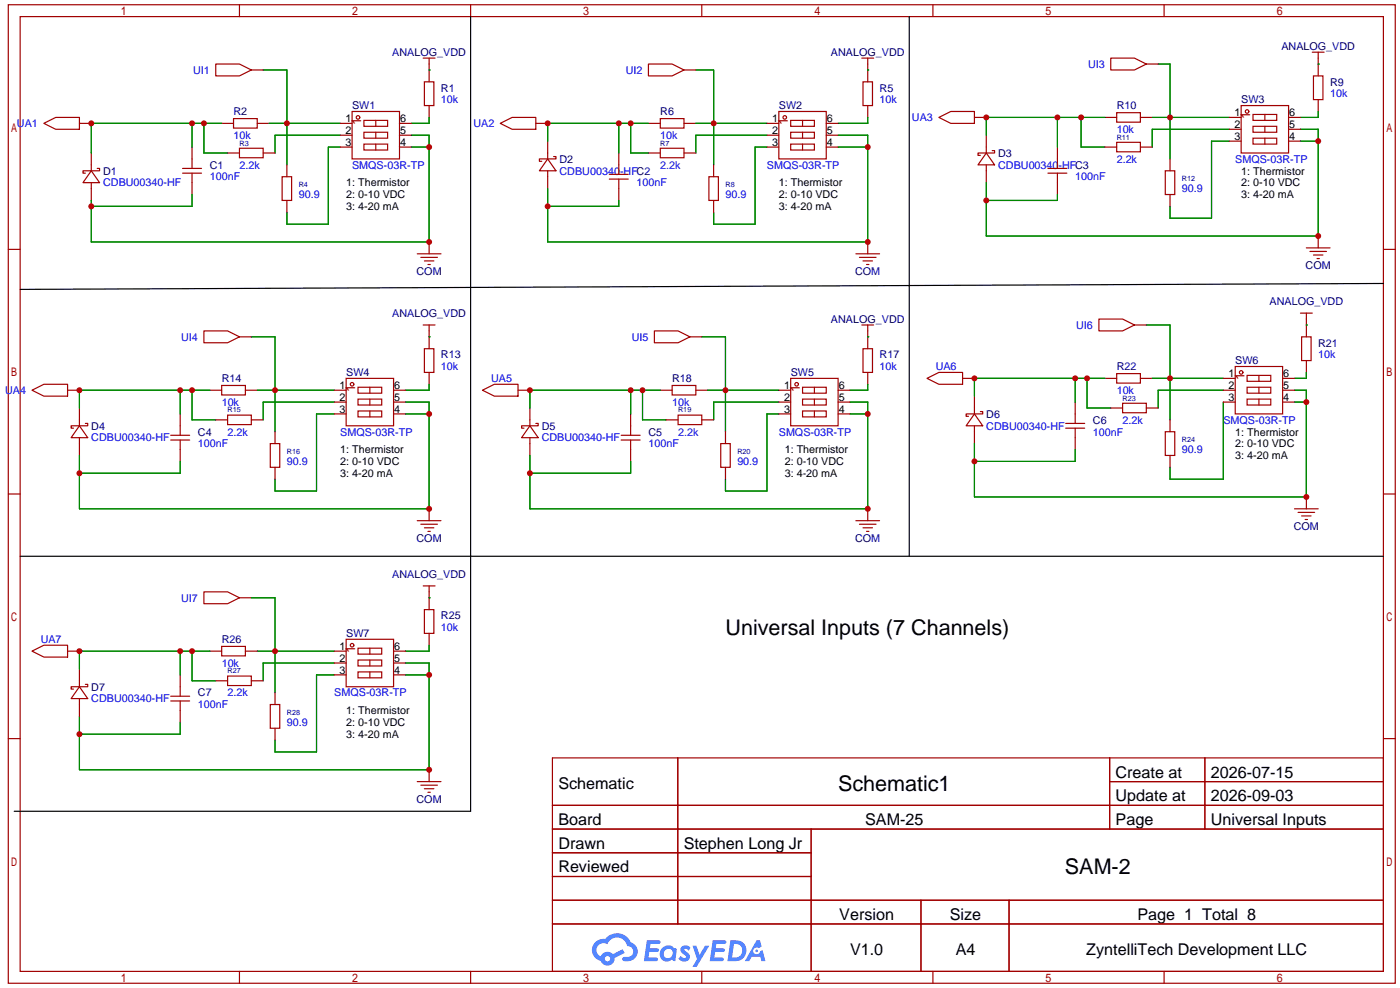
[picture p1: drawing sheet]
<svg xmlns="http://www.w3.org/2000/svg" width="300mm" height="212mm" viewBox="0 0 300 212" stroke-linecap="round" stroke-linejoin="round" font-family="sans-serif">
<g fill="none" stroke="#a10000" stroke-width=".25">
<path d="M1.8 1h297.2v209.6h-297.2zM4.3 3.6h292.1v204.4h-292.1zM51.3 1v2.6M100.8 1v2.6M150.4 1v2.6M199.9 1v2.6M249.4 1v2.6M1.8 53.4h2.5M296.4 53.4h2.6M1.8 105.8h2.5M296.4 105.8h2.6M1.8 158.2h2.5"/>
<path d="M296.4 158.2h2.6M118.4 162.3h178v45.7h-178zM118.4 172.5h178M118.4 177.5h178M145.2 162.3v35.6M173.8 177.5v30.5M237.8 162.3v15.2M237.8 167.4h58.6M258.2 162.3v15.2M118.4 182.6h55.4M118.4 192.8h178M118.4 187.7h55.4"/>
<path d="M118.4 197.9h178M197.3 192.8v15.2M216.2 192.8v15.2M51.3 208v2.6M100.8 208v2.6M150.4 208v2.6M199.9 208v2.6M249.4 208v2.6"/>
</g>
<g fill="#5487ff">
<path d="M146.1 202.7a1.3 1.3 0 0 1 1.8 .3l-.4 .6a.54 .54 0 0 0-.9-.2l.2 .2a1.28 1.28 0 0 1 .7 2 1.53 1.53 0 0 1-2.2-.3l.6-.6 .8 .5a.31 .31 0 0 0 .3-.3 .31 .31 0 0 0-.3-.4 1.12 1.12 0 0 1-.6-1.8z"/>
<path d="M148.4 202.5h.8l.7 2 1.2-2h.9l-2.7 4.6h-.9l1-1.7z"/>
<path d="M138.6 201.4h1.6a1.31 1.31 0 0 1 1.3 .2 .4 .4 0 0 1-.4 .5l-1.7 .1-.2 .9h1.7a.4 .4 0 0 1 .3 .4 .4 .4 0 0 1-.4 .4h-1.7l-.1 1.2h1.3a.46 .46 0 0 1 .5 0 .46 .46 0 0 1 .1 .5l-.3 .2h-2.6z"/>
<path d="M152.7 201.4h1.6a1.32 1.32 0 0 1 1.3 .2 .39 .39 0 0 1-.4 .5l-1.7 .1-.1 .9h1.6a.4 .4 0 0 1 .3 .4 .4 .4 0 0 1-.4 .4h-1.7l-.1 1.2h1.3a.46 .46 0 0 1 .5 0 .46 .46 0 0 1 .2 .5l-.4 .2h-2.6z"/>
<path d="M162.1 201.4h.7l.4 1.3-.7 .4a.75 .75 0 0 0-1.1 .3 .75 .75 0 0 0 .5 1 .75 .75 0 0 0 1-.7l.5-.2 .6 2.3h-.8l-.3-.9h-1.8l-.6 .9h-.9z"/>
<path d="M156.5 201.4l-.6 4.4h1.4a2.27 2.27 0 0 0 2.6-2.2 2.27 2.27 0 0 0-2.7-2.2zM157.3 202.1a1.5 1.5 0 0 1 1.8 1.6 1.5 1.5 0 0 1-2 1.4h-.2z"/>
<path d="M141.9 203a1.6 1.6 0 0 0-.3 2.3 1.6 1.6 0 0 0 2.3 .2l.8 .3 .3-2.4-.2-.3-.4-.1a1.58 1.58 0 0 0-2.5 0zM142.5 203.5a.98 .98 0 0 1 1.6 .4 .98 .98 0 0 1-1 1.3 .94 .94 0 0 1-.9-.7 .94 .94 0 0 1 .3-1z"/>
<path d="M127.6 201.8a2.37 2.37 0 0 0 1.1 4 1.54 1.54 0 0 0 1.8 1 1.54 1.54 0 0 0 1.2-1.6l2.2-1.1-.5-.8-2.1 1a1.57 1.57 0 0 0-2.6 .5 1.5 1.5 0 0 1-.7-2.1 1.5 1.5 0 0 1 2.1-.5 2.23 2.23 0 0 1 2.3-1.4 2.23 2.23 0 0 1 2 1.8 1.16 1.16 0 0 1 1.3 1.1 1.16 1.16 0 0 1-1.1 1.2h-.7a.47 .47 0 0 0-.6 .4 .47 .47 0 0 0 .5 .5 2.17 2.17 0 0 0 2.5-.9 2.17 2.17 0 0 0-.4-2.7l-.8-.4a3.2 3.2 0 0 0-5.4-.7l-1.1 .1zM129.6 205.3a.6 .6 0 0 1 1.2 0 .6 .6 0 0 1-1.2 0z"/>
<circle cx="162.1" cy="203.6" r=".28"/>
</g>
<g fill="none" stroke="#a10000" stroke-width=".25">
<path d="M46.2 13.7h5.1l2.5 1.3-2.5 1.3h-5.1zM53.8 15h2.6M90.7 12.4h2.5M90.9 17.5h2.1v5.1h-2.1zM91.9 12.4v5.1M138.9 13.7h5.1l2.6 1.3-2.6 1.3h-5.1zM146.6 15h2.5M184.7 12.4h2.5M184.9 17.5h2v5.1h-2zM185.9 12.4v5.1M238 12.4h5.1l2.5 1.3-2.5 1.3h-5.1zM245.6 13.7h2.6"/>
<path d="M281.2 11.2h2.5M281.4 16.3h2.1v5h-2.1zM282.4 11.2v5.1M9.4 26.4l2.5-1.3h5.1v2.6h-5.1zM17 26.4h2.6M19.6 36.6l1.7 2.5h-3.5zM19.6 32.8v3.8M19.6 39.1v3.8M20.8 36.1h.5v.5h-3.5v.5h.5M39.1 37.1h4.1M39.1 36.1h4.1M41.1 31.5v4.6"/>
<path d="M41.1 37.1v4.6M47.5 26.4h2.5M48.8 32.8h2.5M50 25.4h5.1v2h-5.1zM51.3 31.8h5.1v2h-5.1zM55.1 26.4h2.6M56.4 32.8h2.5M60.5 37.8h2v5.1h-2zM61.5 35.3v2.5M72.9 26.4h2.5M72.9 29h2.5M72.9 31.5h2.5"/>
<path d="M75.4 23.9h10.2v10.1h-10.2zM78 25.8h5.1v1.3h-5.1zM78 30.9h5.1v1.2h-5.1zM78 28.3h5.1v1.3h-5.1zM80.5 25.8v1.3M80.5 28.3v1.3M80.5 30.9v1.2M85.6 26.4h2.5M85.6 29h2.5M85.6 31.5h2.5M91.9 22.6v2.5M107.2 26.4l2.5-1.3h5.1v2.6h-5.1z"/>
<path d="M114.8 26.4h2.5M117.3 34l1.8 2.6h-3.5zM117.3 30.2v3.8M117.3 36.6v3.8M118.6 33.5h.5v.5h-3.5v.5h.5M130.6 38.4h4M130.6 37.3h4M132.6 32.8v4.5M132.6 38.4v4.5M138.9 26.4h2.6M138.9 32.8h2.6M141.5 25.4h5.1v2h-5.1z"/>
<path d="M141.5 31.8h5.1v2h-5.1zM146.6 26.4h2.5M146.6 32.8h2.5M151.9 37.8h2v5.1h-2zM152.9 35.3v2.5M164.3 26.4h2.6M164.3 29h2.6M164.3 31.5h2.6M166.9 23.9h10.1v10.1h-10.1zM169.4 25.8h5.1v1.3h-5.1zM169.4 30.9h5.1v1.2h-5.1zM169.4 28.3h5.1v1.3h-5.1z"/>
<path d="M172 25.8v1.3M172 28.3v1.3M172 30.9v1.2M177 26.4h2.6M177 29h2.6M177 31.5h2.6M185.9 22.6v2.5M201.2 25.1l2.5-1.2h5.1v2.5h-5.1zM208.8 25.1h2.5M211.3 32.8l1.8 2.5h-3.6zM211.3 29v3.8M211.3 35.3v3.8"/>
<path d="M212.6 32.3h.5v.5h-3.6v.5h.6M224.5 37.1h4.1M224.5 36.1h4.1M226.6 31.5v4.6M226.6 37.1v4.6M236.7 25.1h2.6M236.7 31.5h2.6M239.3 24.1h5v2.1h-5zM239.3 30.5h5v2h-5zM244.3 25.1h2.6M244.3 31.5h2.6M249.7 36.6h2v5.1h-2z"/>
<path d="M250.7 34v2.6M263.4 25.1h2.5M263.4 27.7h2.5M263.4 30.2h2.5M265.9 22.6h10.2v10.2h-10.2zM268.5 24.5h5.1v1.3h-5.1zM268.5 29.6h5.1v1.3h-5.1zM268.5 27.1h5.1v1.2h-5.1zM271 24.5v1.3M271 27.1v1.2M271 29.6v1.3M276.1 25.1h2.5"/>
<path d="M276.1 27.7h2.5M276.1 30.2h2.5M282.4 21.3v2.6M61.5 42.9v2.6M89.4 54.4h5.1M90.2 55.1h3.5M90.9 55.9h2.1M91.7 56.6h.5M91.9 51.8v2.6M152.9 42.9v2.6M183.4 54.4h5.1M184.1 55.1h3.6"/>
<path d="M184.9 55.9h2M185.7 56.6h.5M185.9 51.8v2.6M250.7 41.7v2.5M279.9 53.1h5.1M280.7 53.8h3.5M281.4 54.6h2.1M282.2 55.4h.5M282.4 50.5v2.6M43.7 70.9h5.1l2.5 1.2-2.5 1.3h-5.1zM51.3 72.1h2.5M90.7 69.6h2.5"/>
<path d="M90.9 74.7h2.1v5.1h-2.1zM91.9 69.6v5.1M91.9 79.8v2.5M140.2 70.9h5.1l2.5 1.2-2.5 1.3h-5.1zM147.8 72.1h2.6M184.7 69.6h2.5M184.9 74.7h2v5.1h-2zM185.9 69.6v5.1M185.9 79.8v2.5M235.5 68.3h5l2.6 1.3-2.6 1.3h-5zM243.1 69.6h2.5M264.7 78.5h10.1v10.1h-10.1z"/>
<path d="M278.6 67.1h2.6M278.9 72.1h2v5.1h-2zM279.9 67.1v5M279.9 77.2v2.6M6.9 83.6l2.5-1.3h5.1v2.5h-5.1zM14.5 83.6h2.5M17 91.2l1.8 2.5h-3.6zM17 87.4v3.8M17 93.7v3.8M18.3 90.7h.5v.5h-3.6v.5h.5M36.6 94.2h4M36.6 93.2h4"/>
<path d="M38.6 88.6v4.6M38.6 94.2v4.6M45 83.6h2.5M46.2 89.9h2.6M47.5 82.5h5.1v2.1h-5.1zM48.8 88.9h5v2h-5zM52.6 83.6h2.5M53.8 89.9h2.6M57.9 95h2v5.1h-2zM58.9 92.5v2.5M71.6 83.6h2.6M71.6 86.1h2.6"/>
<path d="M71.6 88.6h2.6M74.2 81h10.1v10.2h-10.1zM76.7 82.9h5.1v1.3h-5.1zM76.7 88h5.1v1.3h-5.1zM76.7 85.5h5.1v1.2h-5.1zM79.2 82.9v1.3M79.2 85.5v1.2M79.2 88v1.3M84.3 83.6h2.6M84.3 86.1h2.6M84.3 88.6h2.6M103.4 83.6l2.5-1.3h5.1v2.5h-5.1z"/>
<path d="M111 83.6h2.5M113.5 91.2l1.8 2.5h-3.5zM113.5 87.4v3.8M113.5 93.7v3.8M114.8 90.7h.5v.5h-3.5v.5h.5M133.1 94.2h4.1M133.1 93.2h4.1M135.1 88.6v4.6M135.1 94.2v4.6M141.5 83.6h2.5M142.7 89.9h2.6M144 82.5h5.1v2.1h-5.1z"/>
<path d="M145.3 88.9h5.1v2h-5.1zM149.1 83.6h2.5M150.4 89.9h2.5M154.4 95h2.1v5.1h-2.1zM155.4 92.5v2.5M166.9 83.6h2.5M166.9 86.1h2.5M166.9 88.6h2.5M169.4 81h10.2v10.2h-10.2zM172 82.9h5v1.3h-5zM172 88h5v1.3h-5zM172 85.5h5v1.2h-5z"/>
<path d="M174.5 82.9v1.3M174.5 85.5v1.2M174.5 88v1.3M179.6 83.6h2.5M179.6 86.1h2.5M179.6 88.6h2.5M198.6 81l2.6-1.2h5v2.5h-5zM206.2 81h2.6M208.8 88.6l1.8 2.6h-3.6zM208.8 84.8v3.8M208.8 91.2v3.8M210.1 88.1h.5v.5h-3.6v.6h.5"/>
<path d="M228.3 91.7h4.1M228.3 90.7h4.1M230.4 86.1v4.6M230.4 91.7v4.6M236.7 81h2.6M238 87.4h2.5M239.3 80h5v2h-5zM240.5 86.4h5.1v2h-5.1zM244.3 81h2.6M245.6 87.4h2.6M249.7 92.5h2v5h-2zM250.7 89.9v2.6"/>
<path d="M250.7 97.5v2.6M262.1 83.6h2.6M262.1 81h2.6M262.1 86.1h2.6M267.2 80.4h5.1v1.3h-5.1zM267.2 85.5h5.1v1.2h-5.1zM267.2 82.9h5.1v1.3h-5.1zM269.7 80.4v1.3M269.7 82.9v1.3M269.7 85.5v1.2M274.8 83.6h2.6M274.8 81h2.6"/>
<path d="M274.8 86.1h2.6M58.9 100.1v2.5M89.4 111.5h5.1M90.2 112.3h3.5M90.9 113h2.1M91.7 113.8h.5M91.9 109v2.5M155.4 100.1v2.5M183.4 111.5h5.1M184.1 112.3h3.6M184.9 113h2M185.7 113.8h.5"/>
<path d="M185.9 109v2.5M277.4 109h5M278.1 109.7h3.6M278.9 110.5h2M279.7 111.3h.5M279.9 106.4v2.6M6.9 139.4l2.5-1.2h5.1v2.5h-5.1zM14.5 139.4h2.5M43.7 126.7h5.1l2.5 1.3-2.5 1.3h-5.1zM45 139.4h2.5M47.5 138.4h5.1v2.1h-5.1zM51.3 128h2.5"/>
<path d="M52.6 139.4h2.5M71.6 139.4h2.6M74.2 136.9h10.1v10.2h-10.1zM76.7 138.8h5.1v1.3h-5.1zM79.2 138.8v1.3M84.3 139.4h2.6M90.7 125.5h2.5M90.9 130.6h2.1v5h-2.1zM91.9 125.5v5.1M91.9 135.6v2.6M17 147.1l1.8 2.5h-3.6zM17 143.3v3.8"/>
<path d="M17 149.6v3.8M18.3 146.6h.5v.5h-3.6v.5h.5M36.6 150.1h4M36.6 149.1h4M38.6 144.5v4.6M38.6 150.1v4.6M46.2 145.8h2.6M48.8 144.8h5v2h-5zM53.8 145.8h2.6M57.9 150.9h2v5.1h-2zM58.9 148.3v2.6M58.9 156v2.5"/>
<path d="M71.6 142h2.6M71.6 144.5h2.6M76.7 143.9h5.1v1.3h-5.1zM76.7 141.4h5.1v1.2h-5.1zM79.2 141.4v1.2M79.2 143.9v1.3M84.3 142h2.6M84.3 144.5h2.6M89.4 167.4h5.1M90.2 168.1h3.5M90.9 168.9h2.1M91.7 169.7h.5"/>
<path d="M91.9 164.8v2.6"/>
<circle cx="76.7" cy="25.1" r=".38"/>
<circle cx="168.1" cy="25.1" r=".38"/>
<circle cx="267.2" cy="23.9" r=".38"/>
<circle cx="265.9" cy="79.8" r=".38"/>
<circle cx="75.4" cy="82.3" r=".38"/>
<circle cx="170.7" cy="82.3" r=".38"/>
<circle cx="75.4" cy="138.2" r=".38"/>
</g>
<g fill="none" stroke="#008700" stroke-width=".25">
<path d="M56.4 15h5.1v20.3M91.9 15h.1M149.1 15h3.8v20.3M185.9 15h.1M248.2 13.7h2.5v20.3M282.4 13.7h.1M41.1 26.4v5.1M43.7 26.4v6.4h5.1M47.5 26.4h-27.9v6.4M57.7 26.4h15.2M72.9 31.5h-2.5v16.5h-8.9v-2.5M72.9 29h-14v3.8"/>
<path d="M88.1 29h3.8v22.8h-72.3v-8.9M88.1 31.5h3.8M91.9 25.1v1.3h-3.8M132.6 26.4v6.4M135.1 26.4v6.4h3.8M138.9 26.4h-21.6v3.8M149.1 26.4h15.2M164.3 31.5h-2.5v16.5h-8.9v-2.5M164.3 29h-15.2v3.8M179.6 31.5h6.3M179.6 29h6.3v22.8h-68.6v-11.4M185.9 25.1v1.3h-6.3"/>
<path d="M226.6 25.1v6.4M231.6 25.1v6.4h5.1M236.7 25.1h-25.4v3.9M246.9 25.1h16.5M263.4 30.2h-3.8v16.5h-8.9v-2.5M263.4 27.7h-16.5v3.8M278.6 27.7h3.8v22.8h-71.1v-11.4M278.6 30.2h3.8M282.4 23.9v1.2h-3.8M41.1 41.7v2.5h-21.5M132.6 42.9v1.3h-15.3M226.6 41.7v1.2h-15.3"/>
<path d="M53.8 72.1h5.1v20.4M91.9 72.1h.1M150.4 72.1h5v20.4M185.9 72.1h.1M245.6 69.6h5.1v20.3M279.9 69.6h.1M279.9 79.8v1.2h-2.5M38.6 83.6v5M38.6 98.8v2.5h-21.6M41.1 83.6v6.3h5.1M45 83.6h-28v3.8M55.1 83.6h16.5"/>
<path d="M71.6 88.6h-3.8v16.6h-8.9v-2.6M71.6 86.1h-15.2v3.8M86.9 86.1h5v22.9h-74.9v-11.5M86.9 88.6h5M91.9 82.3v1.3h-5M135.1 83.6v5M135.1 98.8v2.5h-21.6M137.7 83.6v6.3h5M141.5 83.6h-28v3.8M151.6 83.6h15.3M166.9 86.1h-14v3.8M166.9 88.6h-2.6v16.6h-8.9v-2.6"/>
<path d="M182.1 86.1h3.8v22.9h-72.4v-11.5M182.1 88.6h3.8M185.9 82.3v1.3h-3.8M230.4 81v5.1M230.4 96.3v2.5h-21.6M232.9 81v6.4h5.1M236.7 81h-27.9v3.8M246.9 81h15.2M262.1 86.1v16.5h-11.4v-2.5M262.1 83.6h-13.9v3.8M277.4 83.6h2.5v22.8h-71.1v-11.4M277.4 86.1h2.5"/>
<path d="M38.6 139.4v5.1M41.1 139.4v6.4h5.1M45 139.4h-28v3.9M53.8 128h5.1v20.3M55.1 139.4h16.5M91.9 128h.1M91.9 138.2v1.2h-5M38.6 154.7v2.5h-21.6M71.6 144.5h-3.8v16.5h-8.9v-2.5M71.6 142h-15.2v3.8M86.9 142h5v22.8h-74.9v-11.4M86.9 144.5h5"/>
</g>
<path d="M100.8 3.6v170.1h-97.8M194.8 3.6v115.5M296.4 60.7l-292.1 1.3M4.3 119.1h292.1" fill="none" stroke="#000" stroke-width=".25"/>
<g fill="#c00">
<circle cx="43.7" cy="26.4" r=".63"/>
<circle cx="41.1" cy="26.4" r=".63"/>
<circle cx="19.6" cy="26.4" r=".63"/>
<circle cx="61.5" cy="26.4" r=".63"/>
<circle cx="19.6" cy="44.2" r=".63"/>
<circle cx="91.9" cy="51.8" r=".63"/>
<circle cx="91.9" cy="31.5" r=".63"/>
<circle cx="135.1" cy="26.4" r=".63"/>
<circle cx="132.6" cy="26.4" r=".63"/>
<circle cx="117.3" cy="26.4" r=".63"/>
<circle cx="152.9" cy="26.4" r=".63"/>
<circle cx="117.3" cy="44.2" r=".63"/>
<circle cx="185.9" cy="51.8" r=".63"/>
<circle cx="185.9" cy="31.5" r=".63"/>
<circle cx="231.6" cy="25.1" r=".63"/>
<circle cx="226.6" cy="25.1" r=".63"/>
<circle cx="211.3" cy="25.1" r=".63"/>
<circle cx="250.7" cy="25.1" r=".63"/>
<circle cx="211.3" cy="42.9" r=".63"/>
<circle cx="282.4" cy="50.5" r=".63"/>
<circle cx="282.4" cy="30.2" r=".63"/>
<circle cx="41.1" cy="83.6" r=".63"/>
<circle cx="38.6" cy="83.6" r=".63"/>
<circle cx="17" cy="83.6" r=".63"/>
<circle cx="58.9" cy="83.6" r=".63"/>
<circle cx="17" cy="101.3" r=".63"/>
<circle cx="91.9" cy="109" r=".63"/>
<circle cx="91.9" cy="88.6" r=".63"/>
<circle cx="137.7" cy="83.6" r=".63"/>
<circle cx="135.1" cy="83.6" r=".63"/>
<circle cx="113.5" cy="83.6" r=".63"/>
<circle cx="155.4" cy="83.6" r=".63"/>
<circle cx="113.5" cy="101.3" r=".63"/>
<circle cx="185.9" cy="109" r=".63"/>
<circle cx="185.9" cy="88.6" r=".63"/>
<circle cx="232.9" cy="81" r=".63"/>
<circle cx="230.4" cy="81" r=".63"/>
<circle cx="208.8" cy="81" r=".63"/>
<circle cx="250.7" cy="81" r=".63"/>
<circle cx="208.8" cy="98.8" r=".63"/>
<circle cx="279.9" cy="106.4" r=".63"/>
<circle cx="279.9" cy="86.1" r=".63"/>
<circle cx="17" cy="157.2" r=".63"/>
<circle cx="91.9" cy="164.8" r=".63"/>
<circle cx="91.9" cy="144.5" r=".63"/>
<circle cx="58.9" cy="139.4" r=".63"/>
<circle cx="41.1" cy="139.4" r=".63"/>
<circle cx="38.6" cy="139.4" r=".63"/>
<circle cx="17" cy="139.4" r=".63"/>
</g>
<g font-size="4.6">
<text x="155.4" y="136">Universal Inputs (7 Channels)</text>
<text x="179.6" y="169.4">Schematic1</text>
<text x="228.2" y="187.2">SAM-2</text>
</g>
<g font-size="3.5">
<text x="239" y="166.5">Create at</text>
<text x="259.4" y="166.5">2026-07-15</text>
<text x="119.6" y="169.1">Schematic</text>
<text x="239" y="171.6">Update at</text>
<text x="259.4" y="171.6">2026-09-03</text>
<text x="119.6" y="176.7">Board</text>
<text x="185.4" y="176.7">SAM-25</text>
<text x="239" y="176.7">Page</text>
<text x="259.4" y="176.7">Universal Inputs</text>
<text x="119.6" y="181.8">Drawn</text>
<text x="146.5" y="181.8">Stephen Long Jr</text>
<text x="119.6" y="186.8">Reviewed</text>
<text x="179.8" y="197">Version</text>
<text x="203.5" y="197">Size</text>
<text x="243.7" y="197">Page 1 Total 8</text>
<text x="182.1" y="204.6">V1.0</text>
<text x="204.8" y="204.6">A4</text>
<text x="232.8" y="204.6">ZyntelliTech Development LLC</text>
</g>
<g font-size="2.9" fill="#a00000">
<text x="77.4" y="26.9" transform="rotate(-90 77.4 26.9)">1</text>
<text x="168.8" y="26.9" transform="rotate(-90 168.8 26.9)">1</text>
<text x="267.9" y="25.6" transform="rotate(-90 267.9 25.6)">1</text>
<text x="266.6" y="81.5" transform="rotate(-90 266.6 81.5)">1</text>
<text x="76.1" y="84" transform="rotate(-90 76.1 84)">1</text>
<text x="171.4" y="84" transform="rotate(-90 171.4 84)">1</text>
<text x="76.1" y="139.9" transform="rotate(-90 76.1 139.9)">1</text>
</g>
<g font-size="2.3" fill="#000080">
<text x="84.1" y="12">ANALOG_VDD</text>
<text x="178" y="12">ANALOG_VDD</text>
<text x="274.6" y="10.7">ANALOG_VDD</text>
<text x="75.4" y="23.4">SW1</text>
<text x="94.5" y="19.6">R1</text>
<text x="166.9" y="23.4">SW2</text>
<text x="188.5" y="19.6">R5</text>
<text x="239.3" y="23.4">R10</text>
<text x="265.9" y="22.1">SW3</text>
<text x="285" y="18.3">R9</text>
<text x="50" y="24.7">R2</text>
<text x="141.5" y="24.7">R6</text>
<text x="119.9" y="34.8">D2</text>
<text x="213.9" y="33.6">D3</text>
<text x="22.1" y="37.4">D1</text>
<text x="45" y="36.1">C1</text>
<text x="89.3" y="59">COM</text>
<text x="183.2" y="59">COM</text>
<text x="279.8" y="57.7">COM</text>
<text x="272" y="65.3">ANALOG_VDD</text>
<text x="84.1" y="67.9">ANALOG_VDD</text>
<text x="178" y="69.1">ANALOG_VDD</text>
<text x="94.5" y="76.8">R13</text>
<text x="188.5" y="76.8">R17</text>
<text x="282.4" y="74.2">R21</text>
<text x="47.5" y="81.8">R14</text>
<text x="74.2" y="80.6">SW4</text>
<text x="144" y="81.8">R18</text>
<text x="169.4" y="80.6">SW5</text>
<text x="239.3" y="79.3">R22</text>
<text x="264.7" y="78">SW6</text>
<text x="211.3" y="89.5">D6</text>
<text x="19.6" y="92">D4</text>
<text x="42.4" y="93.3">C4</text>
<text x="116.1" y="92">D5</text>
<text x="138.9" y="93.3">C5</text>
<text x="234.2" y="90.7">C6</text>
<text x="277.2" y="113.6">COM</text>
<text x="89.3" y="116.1">COM</text>
<text x="183.2" y="116.1">COM</text>
<text x="84.1" y="123.7">ANALOG_VDD</text>
<text x="47.5" y="137.7">R26</text>
<text x="74.2" y="136.4">SW7</text>
<text x="94.5" y="132.6">R25</text>
<text x="19.6" y="147.9">D7</text>
<text x="42.4" y="149.1">C7</text>
<text x="89.3" y="172">COM</text>
</g>
<g font-size="2.3" fill="#00f">
<text x="41.4" y="15.8">UI1</text>
<text x="134.1" y="15.8">UI2</text>
<text x="233.1" y="14.5">UI3</text>
<text x="94.5" y="22.1">10k</text>
<text x="188.5" y="22.1">10k</text>
<text x="285" y="20.9">10k</text>
<text x="3.6" y="27.2">UA1</text>
<text x="50" y="29.8">10k</text>
<text x="101.4" y="27.2">UA2</text>
<text x="141.5" y="29.8">10k</text>
<text x="195.4" y="26">UA3</text>
<text x="239.3" y="28.5">10k</text>
<text x="239.3" y="34.8">2.2k</text>
<text x="264.7" y="34.8">SMQS-03R-TP</text>
<text x="22.1" y="39.9">CDBU00340-HF</text>
<text x="45" y="38.7">100nF</text>
<text x="51.3" y="36.1">2.2k</text>
<text x="75.4" y="36.1">SMQS-03R-TP</text>
<text x="119.9" y="37.4">CDBU00340-HFC2</text>
<text x="136.4" y="39.9">100nF</text>
<text x="141.5" y="36.1">2.2k</text>
<text x="164.3" y="36.1">SMQS-03R-TP</text>
<text x="213.9" y="36.1">CDBU00340-HFC3</text>
<text x="230.4" y="38.7">100nF</text>
<text x="253.2" y="41.2">90.9</text>
<text x="64" y="42.5">90.9</text>
<text x="155.4" y="42.5">90.9</text>
<text x="230.6" y="70.4">UI6</text>
<text x="38.8" y="72.9">UI4</text>
<text x="135.3" y="72.9">UI5</text>
<text x="282.4" y="76.8">10k</text>
<text x="94.5" y="79.3">10k</text>
<text x="105.2" y="81.8">UA5</text>
<text x="188.5" y="79.3">10k</text>
<text x="200.5" y="79.3">UA6</text>
<text x="1.1" y="84.4">UA4</text>
<text x="47.5" y="86.9">10k</text>
<text x="144" y="86.9">10k</text>
<text x="239.3" y="84.4">10k</text>
<text x="19.6" y="94.5">CDBU00340-HF</text>
<text x="42.4" y="95.8">100nF</text>
<text x="48.8" y="93.3">2.2k</text>
<text x="72.9" y="93.3">SMQS-03R-TP</text>
<text x="116.1" y="94.5">CDBU00340-HF</text>
<text x="138.9" y="95.8">100nF</text>
<text x="145.3" y="93.3">2.2k</text>
<text x="166.9" y="93.3">SMQS-03R-TP</text>
<text x="211.3" y="92">CDBU00340-HF</text>
<text x="234.2" y="93.3">100nF</text>
<text x="240.5" y="90.7">2.2k</text>
<text x="262.1" y="90.7">SMQS-03R-TP</text>
<text x="61.5" y="99.6">90.9</text>
<text x="158" y="99.6">90.9</text>
<text x="253.2" y="97.1">90.9</text>
<text x="38.8" y="128.8">UI7</text>
<text x="8.7" y="137.7">UA7</text>
<text x="94.5" y="135.2">10k</text>
<text x="47.5" y="142.8">10k</text>
<text x="48.8" y="149.1">2.2k</text>
<text x="71.6" y="149.1">SMQS-03R-TP</text>
<text x="19.6" y="150.4">CDBU00340-HF</text>
<text x="42.4" y="151.7">100nF</text>
<text x="61.5" y="155.5">90.9</text>
</g>
<g font-size="2.3">
<text x="74" y="28.7">2</text>
<text x="74" y="26.2">1</text>
<text x="85.7" y="26.2">6</text>
<text x="85.7" y="28.7">5</text>
<text x="165.5" y="28.7">2</text>
<text x="165.5" y="26.2">1</text>
<text x="177.2" y="26.2">6</text>
<text x="177.2" y="28.7">5</text>
<text x="264.5" y="30">3</text>
<text x="264.5" y="27.5">2</text>
<text x="264.5" y="24.9">1</text>
<text x="276.2" y="24.9">6</text>
<text x="276.2" y="27.5">5</text>
<text x="276.2" y="30">4</text>
<text x="74" y="31.3">3</text>
<text x="85.7" y="31.3">4</text>
<text x="165.5" y="31.3">3</text>
<text x="177.2" y="31.3">4</text>
<text x="74.2" y="39.9">1: Thermistor</text>
<text x="166.9" y="39.9">1: Thermistor</text>
<text x="265.9" y="37.4">1: Thermistor</text>
<text x="265.9" y="39.9">2: 0-10 VDC</text>
<text x="74.2" y="42.5">2: 0-10 VDC</text>
<text x="74.2" y="45">3: 4-20 mA</text>
<text x="166.9" y="42.5">2: 0-10 VDC</text>
<text x="166.9" y="45">3: 4-20 mA</text>
<text x="265.9" y="42.5">3: 4-20 mA</text>
<text x="72.8" y="83.3">1</text>
<text x="84.5" y="83.3">6</text>
<text x="168" y="83.3">1</text>
<text x="179.7" y="83.3">6</text>
<text x="263.3" y="83.3">2</text>
<text x="263.3" y="80.8">1</text>
<text x="275" y="80.8">6</text>
<text x="275" y="83.3">5</text>
<text x="72.8" y="88.4">3</text>
<text x="72.8" y="85.9">2</text>
<text x="84.5" y="85.9">5</text>
<text x="84.5" y="88.4">4</text>
<text x="168" y="88.4">3</text>
<text x="168" y="85.9">2</text>
<text x="179.7" y="85.9">5</text>
<text x="179.7" y="88.4">4</text>
<text x="263.3" y="85.9">3</text>
<text x="275" y="85.9">4</text>
<text x="264.7" y="93.3">1: Thermistor</text>
<text x="264.7" y="95.8">2: 0-10 VDC</text>
<text x="72.9" y="97.1">1: Thermistor</text>
<text x="72.9" y="99.6">2: 0-10 VDC</text>
<text x="168.1" y="97.1">1: Thermistor</text>
<text x="168.1" y="99.6">2: 0-10 VDC</text>
<text x="264.7" y="98.3">3: 4-20 mA</text>
<text x="72.9" y="102.2">3: 4-20 mA</text>
<text x="168.1" y="102.2">3: 4-20 mA</text>
<text x="72.8" y="141.8">2</text>
<text x="72.8" y="139.2">1</text>
<text x="84.5" y="139.2">6</text>
<text x="84.5" y="141.8">5</text>
<text x="72.8" y="144.3">3</text>
<text x="84.5" y="144.3">4</text>
<text x="74.2" y="153">1: Thermistor</text>
<text x="74.2" y="155.5">2: 0-10 VDC</text>
<text x="74.2" y="158">3: 4-20 mA</text>
</g>
<g font-size="1.6" fill="#000080">
<text x="239.3" y="29.9">R11</text>
<text x="51.3" y="31.2">R3</text>
<text x="141.5" y="31.2">R7</text>
<text x="64" y="40.1">R4</text>
<text x="155.4" y="40.1">R8</text>
<text x="253.2" y="38.8">R12</text>
<text x="48.8" y="88.3">R15</text>
<text x="145.3" y="88.3">R19</text>
<text x="240.5" y="85.8">R23</text>
<text x="253.2" y="94.7">R24</text>
<text x="61.5" y="97.2">R16</text>
<text x="158" y="97.2">R20</text>
<text x="48.8" y="144.2">R27</text>
<text x="61.5" y="153.1">R28</text>
</g>
</svg>
